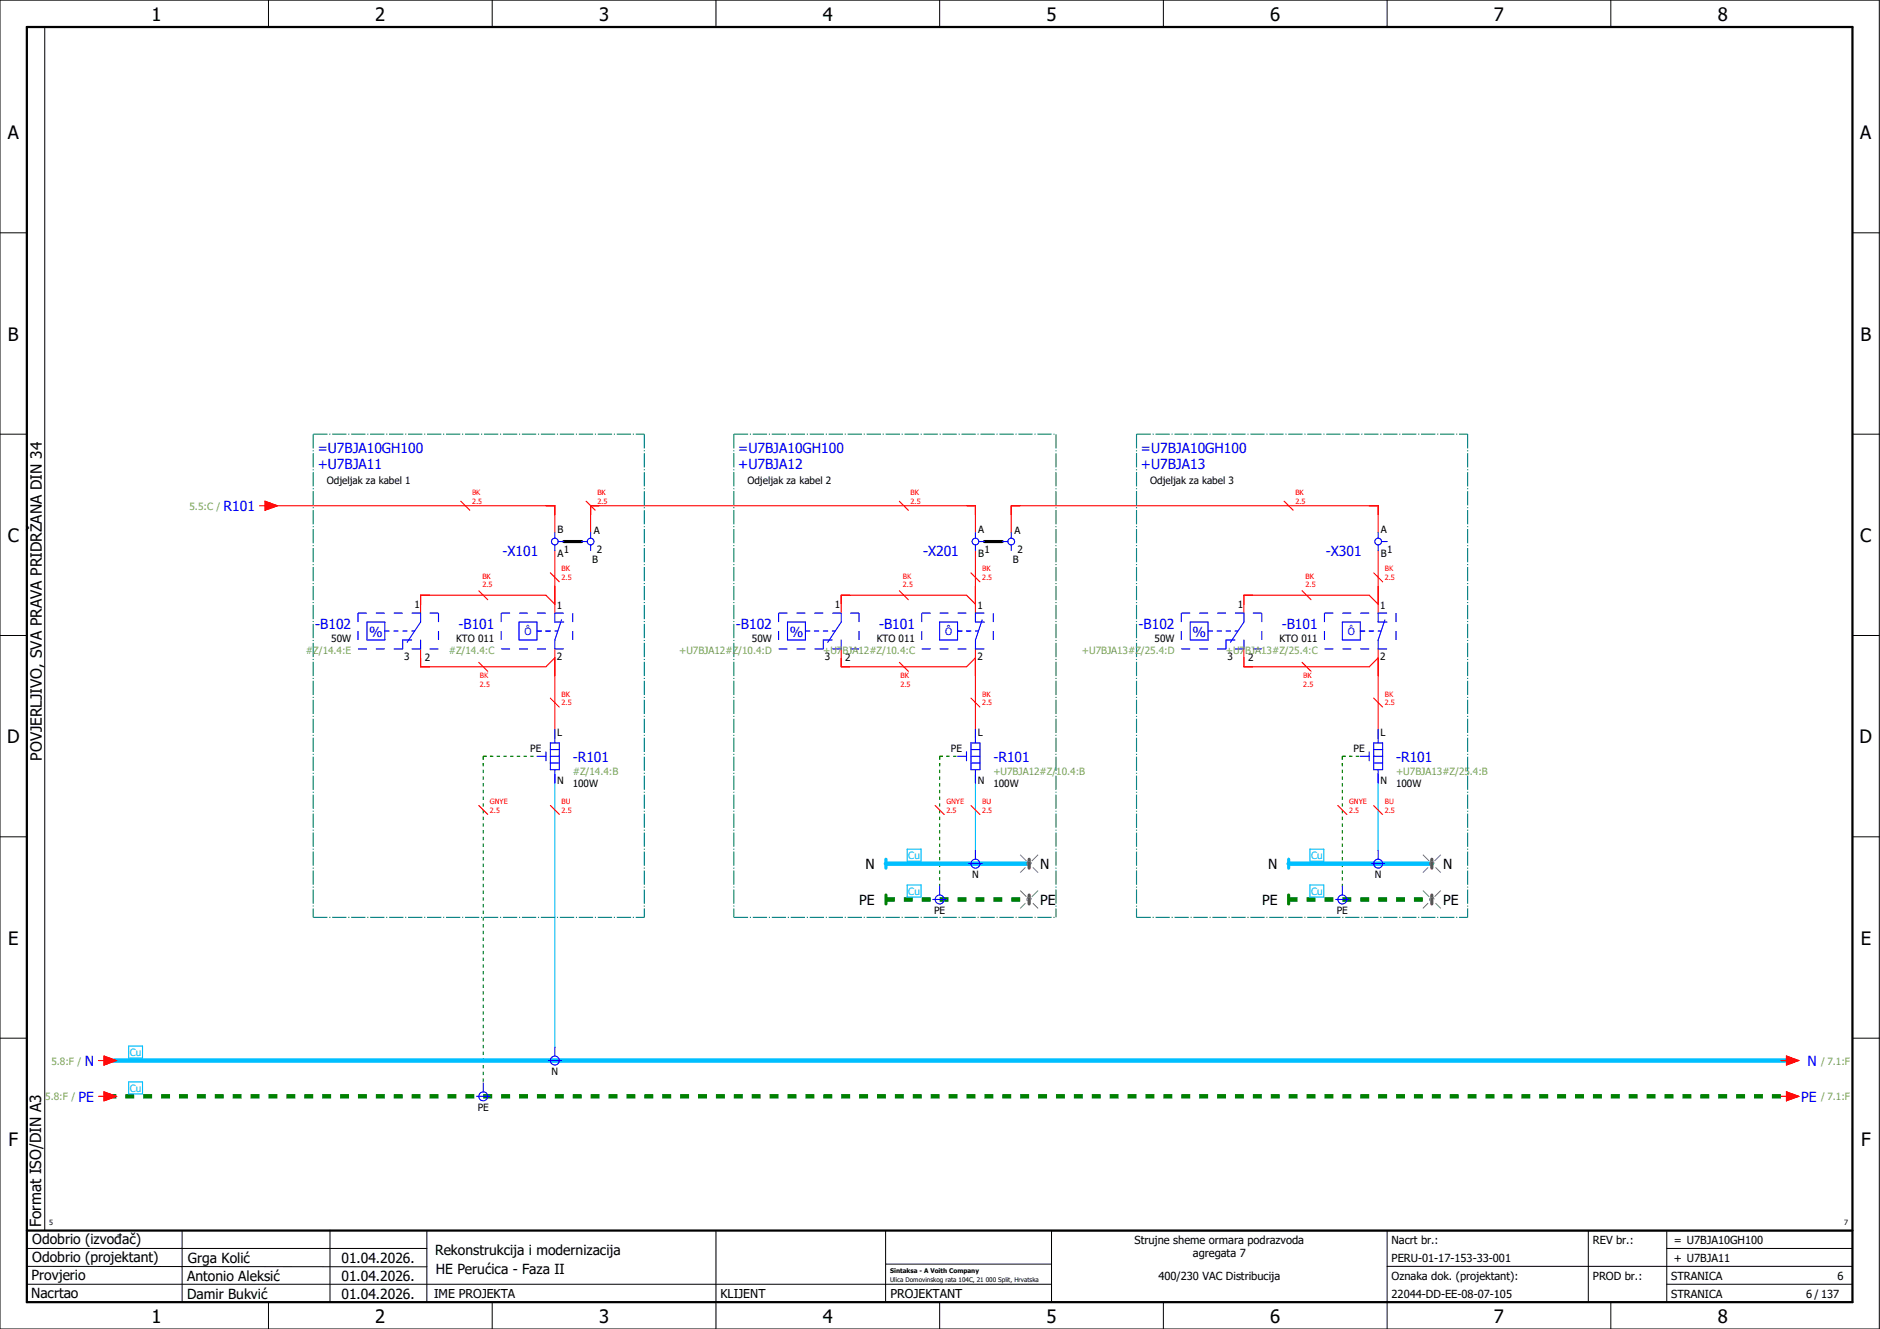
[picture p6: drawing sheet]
<svg xmlns="http://www.w3.org/2000/svg" width="420mm" height="297mm" viewBox="0 0 420 297" stroke-linecap="round" stroke-linejoin="round" font-family="sans-serif">
<g fill="none" stroke="#000" stroke-width=".22">
<path d="M0 0h420v297h-420zM10 6v269M60 0v6M110 0v6M160 0v6M210 0v6M260 0v6M310 0v6M360 0v6M0 52h6M414 52h6M0 97h6"/>
<path d="M414 97h6M0 142h6M414 142h6M414 176.3v87.4M0 187h6M414 187h6M0 232h6M414 232h6M6 279h89.4M40.7 275v16M73.7 274.9v16M95.4 275.1v16"/>
<path d="M160 275v22M197.9 275.1v16M310 275v22M355 275v16M372.5 279h41.5M372.5 275v16M414 275h-179v16M6 283l89.4 .1M6 287h229M60 291v6M110 291v6M197.9 282.5h37.1"/>
<path d="M210 291v6M260 291v6M310 283h104M360 291v6M372.5 287h41.5"/>
</g>
<path d="M6 6h408v285h-408zM6 275h408" fill="none" stroke="#000" stroke-width=".5"/>
<g fill="none" stroke="#f00" stroke-width=".25">
<path d="M58 113h1.3M59.3 112l2.7 1-2.7 1zM60 113h64v6M103 112l2 2M131 112l2 2M132 119v-6h86v6M201 112l2 2M226 119v-6h82v6M287 112l2 2M107 132l2 2M123 128l2 2M124 123v14"/>
<path d="M124 135l-2-2h-28v4M201 132l2 2M217 128l2 2M218 123v14M218 135l-2-2h-28v4M291 132l2 2M307 128l2 2M308 123v14M308 135l-2-2h-28v4M94 145v4h28l2-2M107 148l2 2M123 156l2 2"/>
<path d="M124 145v20M188 145v4h28l2-2M201 148l2 2M217 156l2 2M218 145v20M278 145v4h28l2-2M291 148l2 2M307 156l2 2M308 145v20M107 180l2 2M123 180l2 2M209 180l2 2"/>
<path d="M217 180l2 2M299 180l2 2M307 180l2 2M22 237h1.2M23.2 236l2.8 1-2.8 1zM398 237h1.2M399.2 236l2.8 1-2.8 1zM22 245h1.2M23.2 244l2.8 1-2.8 1zM398 245h1.2M399.2 244l2.8 1-2.8 1z"/>
</g>
<path d="M108 169h12M108 169v73M108 169h2M108 169v2M210 169h4M210 169v29M210 169h2M210 169v2M300 169h4M300 169v29M300 169h2M300 169v2" fill="none" stroke="#008000" stroke-width=".25" stroke-dasharray=".8 .8" stroke-linecap="butt"/>
<path d="M198 193h32M288 193h32M24 237h376" fill="none" stroke="#00bfff" stroke-width="1"/>
<path d="M198 201h32M288 201h32M24 245h376" fill="none" stroke="#008000" stroke-width="1" stroke-dasharray="2 2" stroke-linecap="butt"/>
<path d="M126 121h4M220 121h4" fill="none" stroke="#000" stroke-width=".7"/>
<path d="M124 173v61M218 173v17M308 173v17M202.7 189.8h3.2v2.7h-3.2zM202.7 197.8h3.2v2.7h-3.2zM292.8 189.8h3.1v2.7h-3.1zM292.8 197.8h3.1v2.7h-3.1zM28.8 233.8h3.1v2.7h-3.1zM28.8 241.8h3.1v2.7h-3.1z" fill="none" stroke="#00bfff" stroke-width=".25"/>
<path d="M198 192v2M288 192v2" fill="none" stroke="#00bfff" stroke-width=".7"/>
<path d="M198 200v2M288 200v2" fill="none" stroke="#008000" stroke-width=".7"/>
<path d="M230 192v2M320 192v2M230 200v2M320 200v2" fill="none" stroke="#7f3f3f" stroke-width=".7"/>
<g fill="none" stroke="#767676" stroke-width=".22" stroke-dasharray="2 2" stroke-linecap="butt">
<path d="M228 191l4 4M228 199l4 4M232 191l-4 4M232 199l-4 4M318 191l4 4M318 199l4 4M322 191l-4 4M322 199l-4 4"/>
<circle cx="230" cy="193" r=".5"/>
<circle cx="320" cy="193" r=".5"/>
<circle cx="230" cy="201" r=".5"/>
<circle cx="320" cy="201" r=".5"/>
</g>
<g fill="none" stroke="#00f" stroke-width=".25">
<path d="M124 119v1.3M132 119v1.3M218 119v1.3M226 119v1.3M308 119v1.3M82 139h4v4h-4zM94 137v2l-3 4.5M116 139h4v4h-4zM124 121.8v1.2M124 137v2h2M124.7 121h1.3M125.5 138.5l-1.5 4.5v2"/>
<path d="M130 121h1.2M132 121.8v1.2M176 139h4v4h-4zM188 137v2l-3 4.5M210 139h4v4h-4zM218 121.8v1.2M218 137v2h2M218.8 121h1.2M219.5 138.5l-1.5 4.5v2M224 121h1.3M226 121.8v1.2M266 139h4v4h-4z"/>
<path d="M278 137v2l-3 4.5M300 139h4v4h-4zM308 121.8v1.2M308 137v2h2M308.8 121h1.2M309.5 138.5l-1.5 4.5v2M86 141h1M88 141h1M90 141h1M92 141h.7M92 143h-2v2M94 143v2"/>
<path d="M120 141h1M122 141h1M124 141h.7M180 141h1M182 141h1M184 141h1M186 141h.7M186 143h-2v2M188 143v2M214 141h1M216 141h1M218 141h.6"/>
<path d="M270 141h1M272 141h1M274 141h1M276 141h.7M276 143h-2v2M278 143v2M304 141h1M306 141h1M308 141h.6M120 169h2M122 168v2M123 166h2v6h-2z"/>
<path d="M123 169h2M123 170.5h2M123 167.5h2M124 163v3M124 172v3M214 169h2M216 168v2M217 166h2v6h-2zM217 169h2M217 170.5h2M217 167.5h2M218 163v3"/>
<path d="M218 172v3M304 169h2M306 168v2M307 166h2v6h-2zM307 169h2M307 170.5h2M307 167.5h2M308 163v3M308 172v3M210 198v2M216.5 193h3M218 190v2"/>
<path d="M300 198v2M306.5 193h3M308 190v2M208.5 201h3M298.5 201h3M122.5 237h3M124 234v2M106.5 245h3M108 242v2"/>
<circle cx="124" cy="121" r=".75"/>
<circle cx="132" cy="121" r=".75"/>
<circle cx="218" cy="121" r=".75"/>
<circle cx="226" cy="121" r=".75"/>
<circle cx="308" cy="121" r=".75"/>
<circle cx="218" cy="193" r="1"/>
<circle cx="308" cy="193" r="1"/>
<circle cx="210" cy="201" r="1"/>
<circle cx="300" cy="201" r="1"/>
<circle cx="124" cy="237" r="1"/>
<circle cx="108" cy="245" r="1"/>
</g>
<path d="M70 97h74M70 97v108M144 97v108M164 97h72M164 97v108M236 97v108M254 97h74M254 97v108M328 97v108M70 205h74M164 205h72M254 205h74" fill="none" stroke="#007f7f" stroke-width=".25" stroke-dasharray="3.2 .4 .3 .4" stroke-linecap="butt"/>
<g fill="none" stroke="#00f" stroke-width=".25" stroke-dasharray="2 2" stroke-linecap="butt">
<path d="M80 137h18M80 137v8M98 137v8M112 137h16M112 137v8M128 137v8M174 137h18M174 137v8M192 137v8M206 137h16M206 137v8M222 137v8"/>
<path d="M264 137h18M264 137v8M282 137v8M296 137h16M296 137v8M312 137v8M80 145h18M112 145h16M174 145h18M206 145h16M264 145h18M296 145h16"/>
</g>
<g fill="#f00" stroke="#f00" stroke-width=".22">
<path d="M23.2 244l2.8 1-2.8 1z"/>
<path d="M23.2 236l2.8 1-2.8 1z"/>
<path d="M399.2 244l2.8 1-2.8 1z"/>
<path d="M399.2 236l2.8 1-2.8 1z"/>
<path d="M59.3 112l2.7 1-2.7 1z"/>
</g>
<g font-size="4.1">
<text x="33.9" y="4.7">1</text>
<text x="83.9" y="4.7">2</text>
<text x="133.9" y="4.7">3</text>
<text x="183.9" y="4.7">4</text>
<text x="233.9" y="4.7">5</text>
<text x="283.9" y="4.7">6</text>
<text x="333.9" y="4.7">7</text>
<text x="383.9" y="4.7">8</text>
<text x="1.8" y="31.2">A</text>
<text x="415.8" y="31.2">A</text>
<text x="1.8" y="76.2">B</text>
<text x="415.8" y="76.2">B</text>
<text x="1.8" y="121.2">C</text>
<text x="415.8" y="121.2">C</text>
<text x="1.6" y="166.2">D</text>
<text x="415.6" y="166.2">D</text>
<text x="1.8" y="211.2">E</text>
<text x="415.8" y="211.2">E</text>
<text x="1.9" y="256.2">F</text>
<text x="415.9" y="256.2">F</text>
<text x="33.9" y="295.7">1</text>
<text x="83.9" y="295.7">2</text>
<text x="133.9" y="295.7">3</text>
<text x="183.9" y="295.7">4</text>
<text x="233.9" y="295.7">5</text>
<text x="283.9" y="295.7">6</text>
<text x="333.9" y="295.7">7</text>
<text x="383.9" y="295.7">8</text>
</g>
<g font-size="3.4">
<text x="9.4" y="170" transform="rotate(-90 9.4 170)">POVJERLJIVO, SVA PRAVA PRIDRŽANA DIN 34</text>
<text x="9.2" y="274.3" transform="rotate(-90 9.2 274.3)">Format ISO/DIN A3</text>
</g>
<g font-size="3.1" fill="#00f">
<text x="71" y="101.1">=U7BJA10GH100</text>
<text x="165" y="101.1">=U7BJA10GH100</text>
<text x="255" y="101.1">=U7BJA10GH100</text>
<text x="71" y="104.9">+U7BJA11</text>
<text x="165" y="104.9">+U7BJA12</text>
<text x="255" y="104.9">+U7BJA13</text>
<text x="50" y="114.3">R101</text>
<text x="112.3" y="124.3">-X101</text>
<text x="206.3" y="124.3">-X201</text>
<text x="296.3" y="124.3">-X301</text>
<text x="70.5" y="140.6">-B102</text>
<text x="82.5" y="142.4">%</text>
<text x="102.5" y="140.6">-B101</text>
<text x="164.5" y="140.6">-B102</text>
<text x="176.5" y="142.4">%</text>
<text x="196.5" y="140.6">-B101</text>
<text x="254.5" y="140.6">-B102</text>
<text x="266.5" y="142.4">%</text>
<text x="286.5" y="140.6">-B101</text>
<text x="128" y="170.3">-R101</text>
<text x="222" y="170.3">-R101</text>
<text x="312" y="170.3">-R101</text>
<text x="18.9" y="238.3">N</text>
<text x="403.9" y="238.3">N</text>
<text x="17.5" y="246.3">PE</text>
<text x="402.5" y="246.3">PE</text>
</g>
<g font-size="3.1">
<text x="193.4" y="194.3">N</text>
<text x="232.5" y="194.3">N</text>
<text x="283.4" y="194.3">N</text>
<text x="322.5" y="194.3">N</text>
<text x="192" y="202.3">PE</text>
<text x="232.5" y="202.3">PE</text>
<text x="282" y="202.3">PE</text>
<text x="322.5" y="202.3">PE</text>
<text x="7.2" y="278.1">Odobrio (izvođač)</text>
<text x="97.2" y="280.5">Rekonstrukcija i modernizacija</text>
<text x="7.1" y="286.1">Provjerio</text>
<text x="7.2" y="282.1">Odobrio (projektant)</text>
<text x="41.8" y="286.2">Antonio Aleksić</text>
<text x="42" y="282.3">Grga Kolić</text>
<text x="76.3" y="282.3">01.04.2026.</text>
<text x="76.3" y="286.3">01.04.2026.</text>
<text x="97.4" y="284.8">HE Perućica - Faza II</text>
<text x="6.9" y="290">Nacrtao</text>
<text x="41.8" y="290.3">Damir Bukvić</text>
<text x="76.3" y="290.3">01.04.2026.</text>
</g>
<g font-size="2.7">
<text x="97" y="290.1">IME PROJEKTA</text>
<text x="161" y="290.1">KLIJENT</text>
<text x="199" y="290.1">PROJEKTANT</text>
</g>
<g font-size="2.5">
<text x="253.5" y="278">Strujne sheme ormara podrazvoda</text>
<text x="266.6" y="281">agregata 7</text>
<text x="311" y="278">Nacrt br.:</text>
<text x="356" y="278">REV br.:</text>
<text x="374.1" y="278">= U7BJA10GH100</text>
<text x="258.9" y="286">400/230 VAC Distribucija</text>
<text x="311" y="286">Oznaka dok. (projektant):</text>
<text x="311" y="282">PERU-01-17-153-33-001</text>
<text x="356" y="286">PROD br.:</text>
<text x="373.5" y="286">STRANICA</text>
<text x="374.1" y="282.1">+ U7BJA11</text>
<text x="410.6" y="286">6</text>
<text x="311" y="290">22044-DD-EE-08-07-105</text>
<text x="373.5" y="290">STRANICA</text>
<text x="403.6" y="290">6 / 137</text>
</g>
<g font-size="2.2" fill="#7ca552">
<text x="42.4" y="113.9">5.5:C /</text>
<text x="68.4" y="146.2">#Z/14.4:E</text>
<text x="100.3" y="146.2">#Z/14.4:C</text>
<text x="151.8" y="146.2">+U7BJA12#Z/10.4:D</text>
<text x="183.9" y="146.2">+U7BJA12#Z/10.4:C</text>
<text x="241.8" y="146.2">+U7BJA13#Z/25.4:D</text>
<text x="273.9" y="146.2">+U7BJA13#Z/25.4:C</text>
<text x="128" y="173.2">#Z/14.4:B</text>
<text x="222" y="173.2">+U7BJA12#Z/10.4:B</text>
<text x="312" y="173.2">+U7BJA13#Z/25.4:B</text>
<text x="11.5" y="237.9">5.8:F /</text>
<text x="407" y="237.9">/ 7.1:F</text>
<text x="10.1" y="245.9">5.8:F /</text>
<text x="407" y="245.9">/ 7.1:F</text>
</g>
<g font-size="2.2">
<text x="73" y="108.1">Odjeljak za kabel 1</text>
<text x="167" y="108.1">Odjeljak za kabel 2</text>
<text x="257" y="108.1">Odjeljak za kabel 3</text>
<text x="124.6" y="119.2">B</text>
<text x="132.7" y="119.5">A</text>
<text x="218.6" y="119.2">A</text>
<text x="226.7" y="119.5">A</text>
<text x="308.6" y="119.2">A</text>
<text x="124.6" y="124.6">A</text>
<text x="126" y="123.7">1</text>
<text x="132.4" y="125.8">B</text>
<text x="133.4" y="123.7">2</text>
<text x="218.6" y="124.6">B</text>
<text x="220" y="123.7">1</text>
<text x="226.4" y="125.8">B</text>
<text x="227.4" y="123.7">2</text>
<text x="308.6" y="124.6">B</text>
<text x="310" y="123.7">1</text>
<text x="92.6" y="135.8">1</text>
<text x="124.4" y="136.2">1</text>
<text x="186.6" y="135.8">1</text>
<text x="218.4" y="136.2">1</text>
<text x="276.6" y="135.8">1</text>
<text x="308.4" y="136.2">1</text>
<text x="74" y="143.5">50W</text>
<text x="101.9" y="143.5">KTO 011</text>
<text x="168" y="143.5">50W</text>
<text x="195.9" y="143.5">KTO 011</text>
<text x="258" y="143.5">50W</text>
<text x="285.9" y="143.5">KTO 011</text>
<text x="90.3" y="147.6">3</text>
<text x="94.9" y="147.7">2</text>
<text x="124.5" y="147.5">2</text>
<text x="184.3" y="147.6">3</text>
<text x="188.9" y="147.7">2</text>
<text x="218.5" y="147.5">2</text>
<text x="274.3" y="147.6">3</text>
<text x="278.9" y="147.7">2</text>
<text x="308.5" y="147.5">2</text>
<text x="124.5" y="164.6">L</text>
<text x="218.5" y="164.6">L</text>
<text x="308.5" y="164.6">L</text>
<text x="118.5" y="168.1">PE</text>
<text x="212.5" y="168.1">PE</text>
<text x="302.5" y="168.1">PE</text>
<text x="124.5" y="175.3">N</text>
<text x="128" y="175.9">100W</text>
<text x="218.5" y="175.3">N</text>
<text x="222" y="175.9">100W</text>
<text x="308.5" y="175.3">N</text>
<text x="312" y="175.9">100W</text>
<text x="217.3" y="196.3">N</text>
<text x="307.3" y="196.3">N</text>
<text x="208.8" y="204.3">PE</text>
<text x="298.8" y="204.3">PE</text>
<text x="123.3" y="240.3">N</text>
<text x="106.8" y="248.3">PE</text>
</g>
<g font-size="2.2" fill="#00f">
<text x="117.2" y="141.9">Ô</text>
<text x="211.2" y="141.9">Ô</text>
<text x="301.2" y="141.9">Ô</text>
</g>
<g font-size="2.2" fill="#00bfff">
<text x="203" y="192">Cu</text>
<text x="293" y="192">Cu</text>
<text x="203" y="200">Cu</text>
<text x="293" y="200">Cu</text>
<text x="29" y="236">Cu</text>
<text x="29" y="244">Cu</text>
</g>
<g font-size="1.6" fill="#f00">
<text x="105.5" y="112.5">2.5</text>
<text x="105.5" y="110.6">BK</text>
<text x="133.5" y="112.5">2.5</text>
<text x="133.5" y="110.6">BK</text>
<text x="203.5" y="112.5">2.5</text>
<text x="203.5" y="110.6">BK</text>
<text x="289.5" y="112.5">2.5</text>
<text x="289.5" y="110.6">BK</text>
<text x="107.8" y="131.3">2.5</text>
<text x="107.8" y="129.3">BK</text>
<text x="125.5" y="129.7">2.5</text>
<text x="125.5" y="127.7">BK</text>
<text x="201.8" y="131.3">2.5</text>
<text x="201.8" y="129.3">BK</text>
<text x="219.5" y="129.7">2.5</text>
<text x="219.5" y="127.7">BK</text>
<text x="291.8" y="131.3">2.5</text>
<text x="291.8" y="129.3">BK</text>
<text x="309.5" y="129.7">2.5</text>
<text x="309.5" y="127.7">BK</text>
<text x="107.3" y="153.5">2.5</text>
<text x="107.3" y="151.6">BK</text>
<text x="125.5" y="155.7">BK</text>
<text x="201.3" y="153.5">2.5</text>
<text x="201.3" y="151.6">BK</text>
<text x="219.5" y="155.7">BK</text>
<text x="291.3" y="153.5">2.5</text>
<text x="291.3" y="151.6">BK</text>
<text x="309.5" y="155.7">BK</text>
<text x="125.5" y="157.7">2.5</text>
<text x="219.5" y="157.7">2.5</text>
<text x="309.5" y="157.7">2.5</text>
<text x="109.5" y="179.7">GNYE</text>
<text x="125.5" y="179.7">BU</text>
<text x="211.5" y="179.7">GNYE</text>
<text x="219.5" y="179.7">BU</text>
<text x="301.5" y="179.7">GNYE</text>
<text x="309.5" y="179.7">BU</text>
<text x="109.5" y="181.7">2.5</text>
<text x="125.5" y="181.7">2.5</text>
<text x="211.5" y="181.7">2.5</text>
<text x="219.5" y="181.7">2.5</text>
<text x="301.5" y="181.7">2.5</text>
<text x="309.5" y="181.7">2.5</text>
</g>
<g font-size="1.6">
<text x="11" y="273.7">5</text>
<text x="412.1" y="273.7">7</text>
</g>
<g font-size="1.4">
<text x="198.9" y="284.4">Sintaksa - A Voith Company</text>
<text x="198.9" y="286.4">Ulica Domovinskog rata 104C, 21 000 Split, Hrvatska</text>
</g>
</svg>
